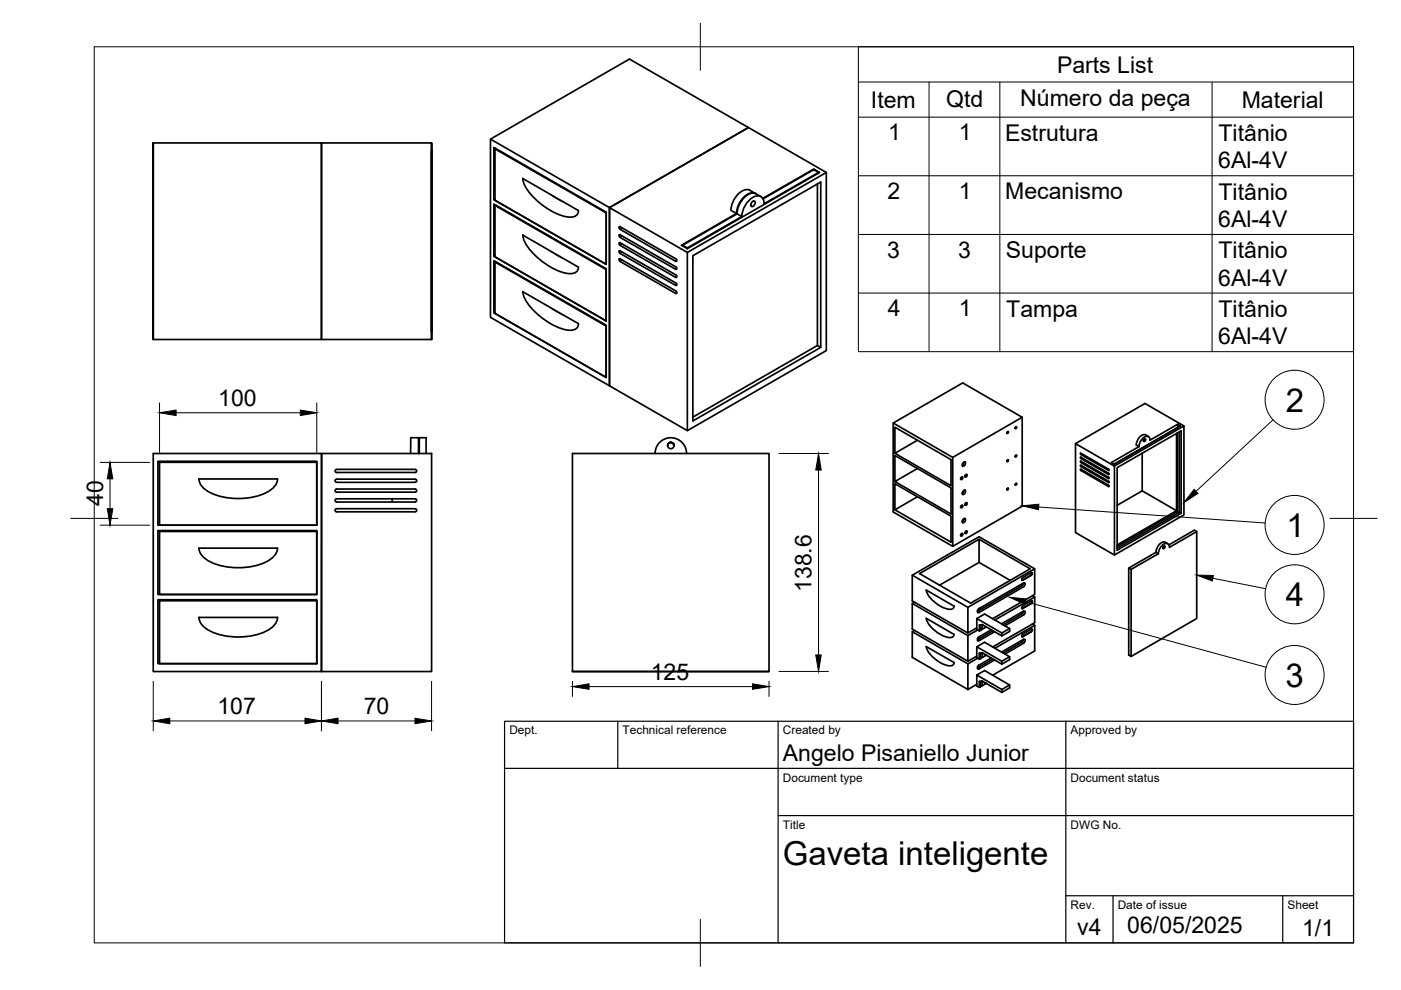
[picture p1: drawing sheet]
<svg xmlns="http://www.w3.org/2000/svg" width="297mm" height="210mm" viewBox="0 0 297 210" stroke-linecap="round" stroke-linejoin="round" font-family="sans-serif">
<!-- layer: Visible -->
<g fill="none" stroke="#000" stroke-width=".36">
<path d="M32.5 30.3v41.7zM32.5 30.3h35.7v41.7h-35.7M91.5 32v38.3zM91.5 30.3v41.7h-23.3v-41.7h23.3v41.7M104 29.5l25.2 14.5 29.5-17-25.2-14.5-29.5 17v37.8l25.2 14.5v-37.8v37.8l16.5 9.5 29.5-17v-37.7l-16.5-9.6-29.5 17 16.5 9.5v37.8M104.9 31.6l23.6 13.5M105.1 31.5l-.2 .1v10.9l23.6 13.5M172.5 36v-.2l1.3 .8-28.1 16.1M172.5 35.8l-10.8 6.3M172.5 36l-10.7 6.2M172.5 36l1 .6M173.3 39v34.3l-26.4 15.1"/>
<path d="M173.5 36.7v-.1l-11.5 6.6M175.2 36.6l-29.5 16.9M104.7 54.3v-11l23.8 13.7v.1M104.7 42.3v-11l23.8 13.7v.1M104.9 54.2l-.2 .1 23.8 13.7M104.9 42.2l-.2 .1 23.8 13.7M104.9 43.6l23.6 13.5M104.9 55.6l23.6 13.5M105.1 43.5l-.2 .1v10.9l23.6 13.5M105.1 55.5l-.2 .1v10.9l23.6 13.5M122.6 44.6a1.53 1.53 0 0 1-2.1 1.4 14.3 14.3 0 0 1-9.4-6.9l-.3-1.3 11.8 6.8M122.6 56.6a1.53 1.53 0 0 1-2.1 1.4 14.3 14.3 0 0 1-9.4-6.9l-.3-1.3 11.8 6.8"/>
<path d="M128.5 57.1v10.9M128.5 45.1v10.9M131.5 51.5l11.8 6.8 .2 .4-.2 .1M131.5 55.4l11.9 6.8 .1-.3-.2-.2M131.5 53.2l11.8 6.8M131.5 54.9l11.8 6.8M131.5 51.5l-.3 .1 .3 .4 11.8 6.8M131.5 49.8l-.3 .1 .3 .4 11.9 6.8 .1-.3-.2-.3-11.8-6.7M131.5 53.2l-.3 .1 .3 .4 11.8 6.8M131.5 48.1l-.3 .1 .3 .4 11.9 6.8 .1-.3-.2-.3-11.8-6.7M131.5 54.9l-.3 .1 .3 .4M143.3 60l.2 .4-.2 .1"/>
<path d="M144.7 52l1 .6M156.1 45.3l-11.6 6.7 1.2 .7M156.3 45.3l-11.6 6.7v.1M156.3 45.3l1 .6M157.3 45.9l-11.6 6.7v.1M159 40.4l1.2 .6M159 40.3a2.27 2.27 0 0 0-2.6 .9l-1 1.6-.4 1.8 1.1 .7M159.5 42.8l.4-.2a.67 .67 0 0 1 .1 .8 .67 .67 0 0 1-.8 .3v-.5zM160.2 41.1a2.18 2.18 0 0 0-2.6 .8l-1.1 1.6-.4 1.8M161.3 41.7a2.25 2.25 0 0 0-3.6 .3l-1 1.6-.4 1.7M162 43.2a1.45 1.45 0 0 0-.7-1.5 1.45 1.45 0 0 0-1.7 .1 5.2 5.2 0 0 0-2.3 4.1M104.7 66.3v-11l23.8 13.7v11"/>
<path d="M104.9 66.2l-.2 .1 23.8 13.7M110.8 61.8l11.8 6.8M110.8 61.8a9.2 9.2 0 0 0 4.1 5.6 11.1 11.1 0 0 0 6.4 2.6 1.35 1.35 0 0 0 1.3-1.4M128.5 69.1v10.9M173.3 73.3l.7 .4v-35.1l-27.1 15.6v35.1l27.1-15.6M32.5 96.2h35.7v46.2h-35.7zM33.5 97.8h33.7v13.6h-33.7zM33.8 98h33.4v13.4h-33.4zM68.2 96.2h23.3v46.2h-23.3zM87.1 96.2v-3.4h1.6v3.4M88 99.5h-16.6a.33 .33 0 0 0-.4 .3 .33 .33 0 0 0 .4 .4h16.6M88 99.5a.33 .33 0 0 1 .3 .3 .33 .33 0 0 1-.3 .4"/>
<path d="M88.9 96.2v-3.4h1.4v3.4M121.4 96.2h41.6v46.2h-41.6zM138.9 96.1a3.3 3.3 0 0 1 3.3-3.3 3.3 3.3 0 0 1 3.4 3.3M142.9 94.5a.67 .67 0 0 0-.7-.7 .67 .67 0 0 0-.6 .7M194.5 99.3l-4.8 2.8 11.9 6.9v-5.6l-11.9-6.8v5.5M194.5 93.3l-4.8 2.8 11.9 6.9v-5.5l-11.9-6.9v5.5M202 97v18.8M204.3 98.1l.2-.2a.45 .45 0 0 1 .1 .7 .45 .45 0 0 1-.6 .1zM204.4 98l-.4 .6M213.6 97.5h.2v.3l-.3 .1zM213.6 91.5h.2v.3l-.3 .1zM215.4 96.5h.1v.2l-.2 .2z"/>
<path d="M215.4 90.5h.1v.3l-.2 .1zM216.7 88.5v18.8l-14.7 8.5-12.6-7.2v-18.9l14.7-8.5 12.6 7.3-14.7 8.5-12.6-7.3M228 94.1v18.8l8.3 4.8 14.7-8.5v-18.9l-8.2-4.8-14.8 8.6 8.3 4.7v18.9M229.1 98.6l5.9 3.4 .1 .3-5.9-3.4zM229.1 96.1l5.9 3.4 .1 .3-5.9-3.5zM229.1 99.5l5.9 3.4 .1 .3-5.9-3.5zM229.2 98l-.1-.2 5.9 3.4 .1 .2-5.9-3.3M229.2 97.2l-.1-.3 5.9 3.4 .1 .3-5.9-3.4M240.9 94.4l.6 .3M242.2 95h.1M242.2 96.1v8M242.5 93.1l.3-.1 .1 .2-.2 .4-.3-.2z"/>
<path d="M243.5 92.6l-.6-.4a1.98 1.98 0 0 0-2 2.1M249.4 90.8h.1M249.4 91.9v16.4M249.4 90.8l-13.2 7.6M249.7 90l-5.9 3.3a.72 .72 0 0 0-.3-.7 .72 .72 0 0 0-.8 0 2.58 2.58 0 0 0-1.2 2.1M249.7 90.7v-.7l.6 .3-14 8.1-.7-.3 5.9-3.4M249.7 91.8v16.7l.3 .2M250.1 91.5v17.1l-13.2 7.7M251 90.3l-14.7 8.5M33.5 112.5h33.7v13.5h-33.7zM33.8 112.7h33.4v13.3h-33.4zM42.2 116.2h16.6"/>
<path d="M42.2 101.5a4.3 4.3 0 0 0 3.4 3.4 14.4 14.4 0 0 0 11.6-.9 3.1 3.1 0 0 0 1.6-2.5l-16.6 .1M42.2 116.2a4.3 4.3 0 0 0 3.4 3.4 14.4 14.4 0 0 0 11.6-.9 3.1 3.1 0 0 0 1.6-2.5M83.2 105.8v.6M88 103.7h-16.6a.33 .33 0 0 0-.4 .3 .33 .33 0 0 0 .4 .3h16.6M88 101.6h-16.6a.33 .33 0 0 0-.4 .3 .33 .33 0 0 0 .4 .3l16.6 .1M88 105.8h-16.6a.33 .33 0 0 0-.4 .3 .33 .33 0 0 0 .4 .3h16.6M88 107.9h-16.6a.33 .33 0 0 0-.4 .3 .33 .33 0 0 0 .4 .3h16.6M88 103.7a.33 .33 0 0 1 .3 .3 .33 .33 0 0 1-.3 .3M88 101.6a.33 .33 0 0 1 .3 .3 .33 .33 0 0 1-.3 .3M88 105.8a.33 .33 0 0 1 .3 .3 .33 .33 0 0 1-.3 .3M88 107.9a.33 .33 0 0 1 .3 .3 .33 .33 0 0 1-.3 .3M194.5 105.3l-4.8 2.8 11.9 6.8v-5.5l-11.9-6.8v5.5"/>
<path d="M203.8 113.2l.3-.1v.1l-.2 .4-.2-.1zM203.8 107.2l.3-.1v.2l-.2 .4-.2-.2zM203.8 101.2l.3-.1v.2l-.2 .4-.2-.2zM204.3 110l.2-.1a.45 .45 0 0 1 .1 .6 .45 .45 0 0 1-.6 .2zM204.3 104l.2-.1a.45 .45 0 0 1 .1 .6 .45 .45 0 0 1-.6 .2zM204.4 104l-.4 .6M204.4 110l-.4 .6M204.7 112.7l.3-.1 .1 .1-.3 .4-.2-.1zM204.7 106.7l.3-.1 .1 .1-.3 .4-.2-.1zM204.7 100.7l.3-.1 .1 .1-.3 .4-.2-.1zM207.6 114.3l10.8 6.3-12.6 7.3-10.8-6.3 12.6-7.3v4.9l-8.4 4.9M207.6 119.2l6.6 3.9"/>
<path d="M213.6 103.5h.2v.2l-.3 .2zM215.4 102.5h.1v.2l-.2 .2zM236.9 107.1l5.3-3 7.2 4.2M245.1 117.1l-5.8 3.4v18.4l.5 .3M245.1 117.1l.5 .3M246.6 115.9l.3-.1 .1 .1-.2 .4-.3-.1zM247.6 115.3a1.26 1.26 0 0 0-2 .4l-.4 .7-.1 .7M249.4 108.3l-12.5 7.2M249.7 108.5l-12.8 7.4M250.1 108.6l.3 .2v-17.5l-13.5 7.9v17.5l13.5-7.9M253.7 112.7l-.5-.3-5.4 3.1M33.5 127.2h33.7v13.5h-33.7z"/>
<path d="M33.8 127.4h33.4v13.3h-33.4zM42.2 130.9a4.3 4.3 0 0 0 3.4 3.4 14.4 14.4 0 0 0 11.6-.9 3.1 3.1 0 0 0 1.6-2.5h-16.6M193.4 122l11.8 6.8M193.4 127.9l11.8 6.9M193.4 133.9l11.8 6.9M193.9 127.7l-.5 .2v5.5l11.8 6.8M193.9 133.7l-.5 .2v5.5l11.8 6.8M196.4 137.1l5.9 3.4a.81 .81 0 0 1-1.1 .7 7 7 0 0 1-4.7-3.7zM202.3 128.5a.81 .81 0 0 1-1.1 .7 7 7 0 0 1-4.7-3.7l-.1-.4 5.9 3.4M202.3 134.5a.81 .81 0 0 1-1.1 .7 7 7 0 0 1-4.7-3.7l-.1-.4 5.9 3.4M205.2 134.8v5.4M207.1 131.1l1.6-.9 5.4 3.1-1.7 .9"/>
<path d="M207.1 137.1l1.6-.9 5.4 3-1.7 1M207.1 139.1l-1.9 1.1M207.3 129.6l9.3-5.4 .4-.6h.3v.4l-.3 .4-9.4 5.4zM207.3 133.6l-2.1 1.2M207.3 139.5l-2.1 1.3M207.4 129.1l-.2 .4M207.4 135.1l-.2 .4M207.6 129l-.3 .6M207.6 135l-.3 .6M207.6 138.5h.2v1.2l-.2 .1zM207.6 139.8l-.5-.3v-2.4l5.3 3.1v.6M207.6 132.5v1.3z"/>
<path d="M207.6 133.8l-.5-.3v-2.4l5.3 3.1v.6M207.7 129a.47 .47 0 0 0-.5 .4 .47 .47 0 0 0 .3 .5l.1-.1M207.7 135a.47 .47 0 0 0-.5 .4 .47 .47 0 0 0 .3 .5l.1-.1M208 132.5l-.1 .3M208.2 132.5l.1 .1M208.2 138.5l.1 .6-.4 .4v-.7l.1-.3M208.3 132.4l4.1 2.4 1.7-.9v-.6M208.3 132.6v.5l-.2 .4-.2-.1v-.6M208.3 138.4l4.1 2.4 1.7-.9v-.7M208.3 132.4l-.7 .1M208.3 138.4l-.7 .1M208.3 132.5h-.5"/>
<path d="M208.3 138.5h-.5M208.8 132.7l.1 .3 .2-.1M208.8 138.7l.1 .2h.2M209.1 132.9l-1.3 .8M209.1 138.9l-1.3 .8M210.2 133.5l-2.6 1.5M210.2 139.5l-2.6 1.5M210.5 131.2l8.9-5.2v-5.4l-14.2 8.2v5.4l1.9-1.1M210.5 133.7l-3.2 1.9 .3 .2 3.3-1.9M210.5 139.7l-3.2 1.9 .3 .2 3.3-1.9M217 123.6l-9.4 5.4M217 129.6l-4.7 2.7"/>
<path d="M217 135.6l-4.7 2.7M217 129.6l-.3 .6-4 2.3M217 135.6l-.3 .6-4 2.3M217 129.6l.2-.1 .2 .3-.4 .6-3.9 2.3M217 135.6h.3l.1 .2-.4 .6-3.9 2.3M218.6 121.4l-1.7 1-.3 .3 .1 .3 1.9-1M218.6 127.4l-1.7 1-.3 .3 .1 .3 1.9-1M218.6 121.4l.3 .1-.3 .5M218.6 127.4l.3 .1-.3 .5M218.6 133.4l.3 .1-.3 .5-1.9 1-.1-.3 .3-.3 1.7-1M218.8 121.4v.3l-.2 .3-1.9 1M218.8 127.4v.3l-.2 .2-1.9 1.1"/>
<path d="M218.8 133.4v.3l-.2 .2-1.9 1.1M218.9 126.3l.5 .3M218.9 132.3l.5 .3M219.4 120.6l-11.8-6.8-14.2 8.2v5.4l11.8 6.8M219.4 126.6v5.4l-8.9 5.2M219.4 132.6v5.4l-8.9 5.2M219.4 126.6l-8.5 4.9M219.4 132.6l-8.5 4.8M239.3 120.5l.5 .2M239.8 120.7l5.8-3.3a2.19 2.19 0 0 1 1.9-2.2l.4 .4v.4l5.8-3.3v18.4l-13.9 8.1zM121.4 142.4h41.6M205.2 140.8v5.4"/>
<path d="M207.1 143.1l1.6-.9 5.4 3-1.7 1M207.1 145.1l-1.9 1.1M207.4 141.1l-.2 .3M207.6 141l-.3 .6M207.6 144.5h.2v1.2h-.2zM207.6 145.7l-.5-.2v-2.4l5.3 3.1v.6M207.7 141a.47 .47 0 0 0-.5 .4 .47 .47 0 0 0 .3 .5l.1-.1M208.2 144.5v.8l-.3 .1v-.6l.1-.3M208.3 144.4l4.1 2.4 1.7-.9v-.7M208.3 144.4l-.7 .1M208.3 144.5h-.5M208.8 144.7l.1 .2 .2-.1"/>
<path d="M209.1 144.9l-1.3 .8"/>
<circle cx="142.2" cy="94.5" r=".67"/>
</g>
<!-- layer: Visible Narrow -->
<g fill="none" stroke="#000" stroke-width=".21">
<path d="M104.8 31.3l-.1 .1M104.8 43.3l-.1 .1M104.8 55.3l-.1 .1M116.6 41.1l1.5 1.1 1.6 .8M116.6 53.1l1.5 1.1 1.6 .8M132 51.7l-.5 .3M132 50.1l-.5 .2M132 53.5l-.5 .2M132 48.3l-.5 .3M132 55.2l-.5 .2M143.5 58.7l-.2 .1M143.5 57l-.2 .1"/>
<path d="M143.5 55.3l-.2 .1M116.6 65.1l1.3 1 1.8 .8M143.5 60.4l-.2 .1M143.5 62.1l-.2 .1"/>
</g>
<!-- layer: BORDER -->
<path d="M20 9.9h267v190h-267zM148.5 4.9v10M15 109.9h10M282 109.9h10M148.5 194.9v10" fill="none" stroke="#000" stroke-width=".21"/>
<!-- layer: TITLEBLOCK -->
<path d="M107 152.9h180v47h-180zM131 152.9v10M165 152.9v47M226 152.9v47M107 162.9h180M165 172.9h122M226 189.9h61M236 189.9v10M272 189.9v10" fill="none" stroke="#000" stroke-width=".25"/>
<!-- layer: FD_Dimensions -->
<g fill="none" stroke="#000" stroke-width=".21">
<path d="M21.2 98h10.5M33.8 85.4v10.5M37.3 87.5h26.4M67.2 85.4v10.5M165.1 96.2h10.5M173.5 99.7v39.2M21.2 111.4h10.5M23.3 101.5v6.4M32.5 144.5v10.5M36 152.9h28.7M68.2 144.5v10.5M71.7 152.9h16.3"/>
<path d="M91.5 144.5v10.5M121.4 144.5v3.2M124.9 145.6h34.7M163 144.5v3.2M165.1 142.4h10.5"/>
</g>
<path d="M33.8 87.5l3.5-.6v1.2zM63.7 86.9l3.5 .6-3.5 .6zM173.5 96.2l.6 3.5h-1.1zM22.8 107.9h1.1l-.6 3.5zM23.3 98l.6 3.5h-1.1zM173 138.9h1.1l-.6 3.5zM32.5 152.9l3.5-.6v1.2zM64.7 152.3l3.5 .6-3.5 .6zM68.2 152.9l3.5-.6v1.2zM88 152.3l3.5 .6-3.5 .6zM121.4 145.6l3.5-.6v1.1zM159.6 145l3.4 .6-3.4 .5z" fill="#000" stroke="#000" stroke-width=".21"/>
<!-- layer: Parts Lists -->
<path d="M182 9.9h105v64.7h-105zM182 17.4h105M197 17.4v57.2M212 17.4v57.2M257 17.4v57.2M182 24.8h105M182 37.3h105M182 49.7h105M182 62.1h105" fill="none" stroke="#000" stroke-width=".21"/>
<!-- layer: Balloons -->
<g fill="none" stroke="#000" stroke-width=".21">
<circle cx="274.5" cy="84.8" r="6.3"/>
<circle cx="274.5" cy="111.3" r="6.3"/>
<circle cx="274.5" cy="126" r="6.3"/>
<circle cx="274.5" cy="143.1" r="6.3"/>
</g>
<!-- layer: 0 -->
<path d="M216.7 107.2l3.6-.3-.1 1.2zM253.2 103.8l.8 .8-3 2zM214.1 126.6l3.5 .4-.3 1.1zM253.7 121.9l3.6 .1-.3 1.2z" fill="#000" stroke="#000" stroke-width=".21"/>
<path d="M269.9 89l-16.3 15.2M220.2 107.5l48 3.4M217.4 127.6l51 13.9M257.2 122.6l11.1 2.2" fill="none" stroke="#000" stroke-width=".21"/>
<g font-size="7">
<text x="272.6" y="87.3">2</text>
<text x="272.8" y="113.8">1</text>
<text x="272.6" y="128.5">4</text>
<text x="272.5" y="145.6">3</text>
<text x="166" y="183.4">Gaveta inteligente</text>
</g>
<g font-size="4.9">
<text x="224.1" y="15.4">Parts List</text>
<text x="184.7" y="22.8">Item</text>
<text x="200.6" y="22.8">Qtd</text>
<text x="216.3" y="22.4">Número da peça</text>
<text x="263.3" y="22.8">Material</text>
<text x="188.3" y="29.8">1</text>
<text x="203.3" y="29.8">1</text>
<text x="213.1" y="29.9">Estrutura</text>
<text x="258.4" y="29.9">Titânio</text>
<text x="258.3" y="35.7">6Al-4V</text>
<text x="188.2" y="42.2">2</text>
<text x="203.3" y="42.2">1</text>
<text x="213.1" y="42.3">Mecanismo</text>
<text x="258.4" y="42.3">Titânio</text>
<text x="258.3" y="48.1">6Al-4V</text>
<text x="188.1" y="54.6">3</text>
<text x="203.1" y="54.6">3</text>
<text x="213.3" y="54.8">Suporte</text>
<text x="258.4" y="54.7">Titânio</text>
<text x="258.3" y="60.6">6Al-4V</text>
<text x="188.2" y="67">4</text>
<text x="203.3" y="67">1</text>
<text x="213.4" y="67.1">Tampa</text>
<text x="258.4" y="67.2">Titânio</text>
<text x="258.3" y="73">6Al-4V</text>
<text x="46.3" y="86.1">100</text>
<text x="21.9" y="107.3" transform="rotate(-90 21.9 107.3)">40</text>
<text x="172.1" y="125.5" transform="rotate(-90 172.1 125.5)">138.6</text>
<text x="138" y="144.1">125</text>
<text x="46.1" y="151.4">107</text>
<text x="77.1" y="151.4">70</text>
<text x="166" y="161.4">Angelo Pisaniello Junior</text>
<text x="239" y="197.7">06/05/2025</text>
<text x="228.4" y="198.3">v4</text>
<text x="276.1" y="198.6">1/1</text>
</g>
<g font-size="2.5">
<text x="108" y="155.7">Dept.</text>
<text x="132" y="155.7">Technical reference</text>
<text x="166" y="155.7">Created by</text>
<text x="227" y="155.7">Approved by</text>
<text x="166" y="165.7">Document type</text>
<text x="227" y="165.7">Document status</text>
<text x="166" y="175.7">Title</text>
<text x="227" y="175.7">DWG No.</text>
<text x="227" y="192.7">Rev.</text>
<text x="237" y="192.7">Date of issue</text>
<text x="273" y="192.7">Sheet</text>
</g>
</svg>
